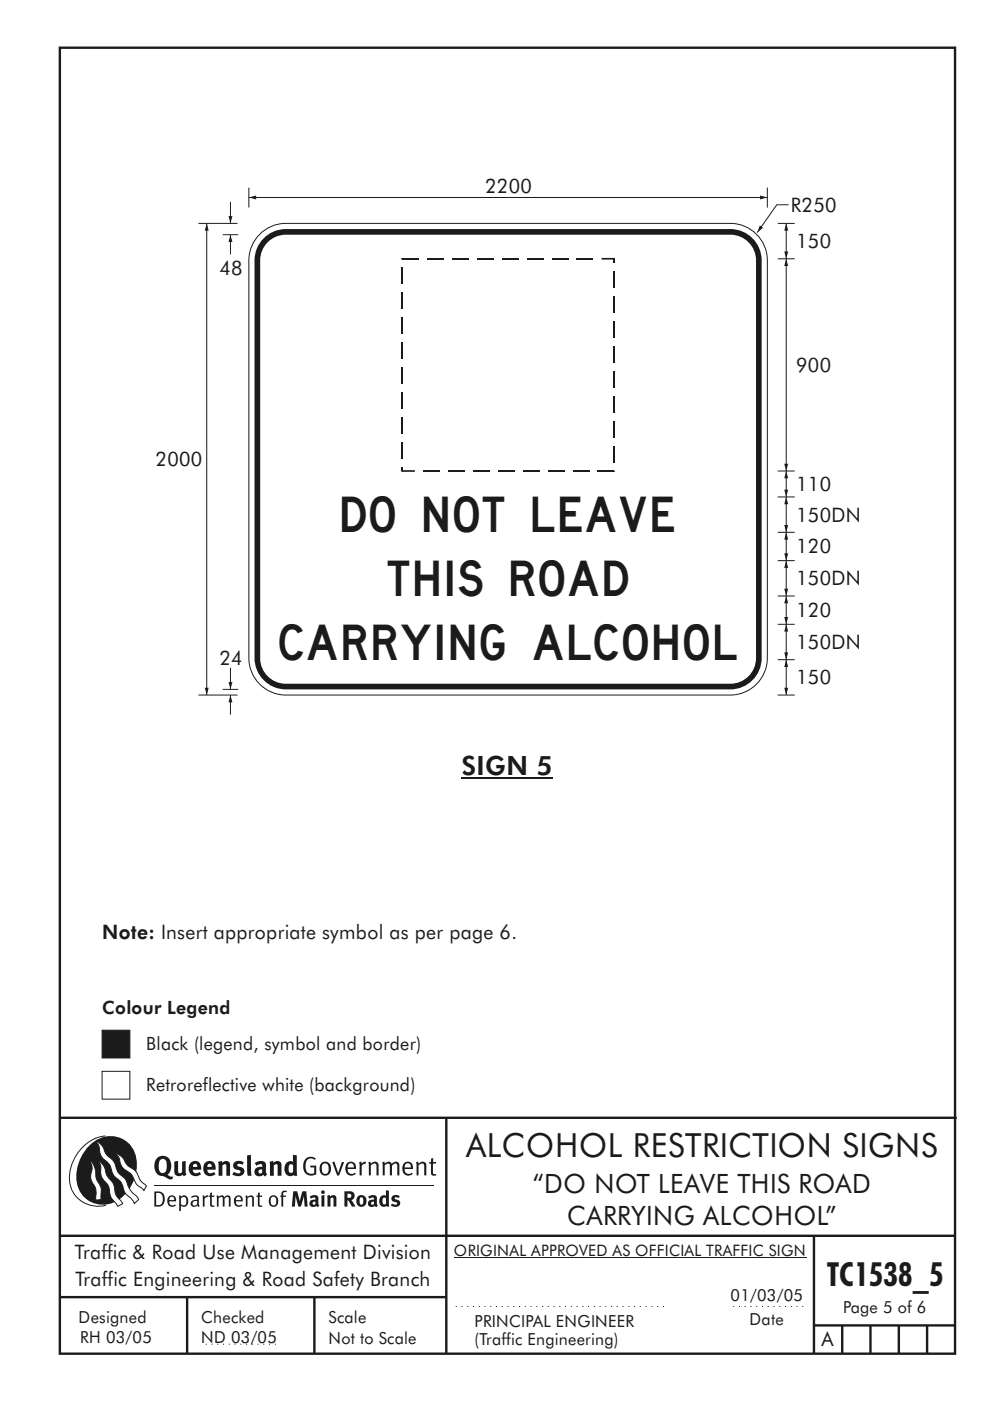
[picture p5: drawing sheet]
<svg xmlns="http://www.w3.org/2000/svg" width="210mm" height="297mm" viewBox="0 0 210 297" stroke-linecap="round" stroke-linejoin="round" font-family="sans-serif">
<g fill="none" stroke="#1f1a17" stroke-width=".51">
<path d="M12.7 10.1h189.9v276.9h-189.9zM12.7 237h190.3M94.7 236.9v50.1M12.7 262h190M12.7 275h82M39.7 275v12M66.7 275v12M172.7 262v25M172.7 281h30M178.7 281v6M184.7 281v6M190.7 281v6"/>
<path d="M196.7 281v6"/>
</g>
<path d="M96.7 277h45M155.6 277h14.9M43.7 285h15" fill="none" stroke="#1f1a17" stroke-width=".21" stroke-dasharray=".2 1" stroke-linecap="butt"/>
<path d="M96.3 266.7h74.7" fill="none" stroke="#1f1a17" stroke-width=".21"/>
<g fill="#1f1a17">
<path d="M64.9 245.6a1.61 1.61 0 0 1 2.1 0l-.2 .3a1.17 1.17 0 0 0-1.4-.2 1.17 1.17 0 0 0-.6 1.3 1.42 1.42 0 0 0 1.2 1.9l.7-.2v-1.2h-.8l-.1-.4h1.3v1.9a1.82 1.82 0 0 1-2.2-.1 1.82 1.82 0 0 1-.6-2.1l.2-.7z" fill-rule="evenodd"/>
<path d="M68.2 246.5a1.77 1.77 0 0 0 .4 2.7 1.39 1.39 0 0 0 1.4-.5 1.39 1.39 0 0 0 .2-1.5 1.19 1.19 0 0 0-2-.7zM68.5 246.8a.83 .83 0 0 1 1 .1 .83 .83 0 0 1 .2 1 .75 .75 0 0 1-.6 1 .75 .75 0 0 1-.8-.8v-.9z" fill-rule="evenodd"/>
<path d="M70.5 246.4l.4-.1 .8 2.4 .8-2.3h.5l-1.1 2.8h-.4z" fill-rule="evenodd"/>
<path d="M73.6 246.7a1.74 1.74 0 0 0 .5 2.5h.9l.5-.3-.2-.3a.89 .89 0 0 1-1.1 .2 .89 .89 0 0 1-.4-.9h1.7a1.15 1.15 0 0 0-.4-1.4 1.15 1.15 0 0 0-1.5 .2zM74 246.9a.67 .67 0 0 1 .8-.2 .67 .67 0 0 1 .3 .8h-1.3z" fill-rule="evenodd"/>
<path d="M76.2 246.4l.4-.1 .1 .4 .5-.4h.5l-.2 .5a.61 .61 0 0 0-.8 .6v1.8h-.4z" fill-rule="evenodd"/>
<path d="M78.1 246.4l.5-.1 .1 .4a.89 .89 0 0 1 .9-.4 .89 .89 0 0 1 .7 .7v2.2h-.4v-2.2l-.1-.2-.3-.1-.8 .4v2.1h-.4z" fill-rule="evenodd"/>
<path d="M81.1 246.4l.4-.1 .1 .4a.83 .83 0 0 1 .8-.4 .83 .83 0 0 1 .7 .5 .86 .86 0 0 1 .9-.5 .86 .86 0 0 1 .7 .7v2.2h-.4l-.1-2.3a.5 .5 0 0 0-.8 0l-.2 .2v2.1h-.5v-2.2l-.4-.3-.7 .4v2.1h-.4z" fill-rule="evenodd"/>
<path d="M85.7 246.7a1.74 1.74 0 0 0 .5 2.5h.9l.5-.3-.2-.3a.89 .89 0 0 1-1.1 .2 .89 .89 0 0 1-.4-.9h1.7a1.15 1.15 0 0 0-.5-1.4 1.15 1.15 0 0 0-1.4 .2zM86 246.9a.67 .67 0 0 1 .9-.2 .67 .67 0 0 1 .3 .8h-1.3z" fill-rule="evenodd"/>
<path d="M88.3 246.4l.4-.1 .1 .4a.89 .89 0 0 1 .9-.4 .89 .89 0 0 1 .8 .7v2.2h-.5v-2.2l-.1-.2-.3-.1-.8 .4v2.1h-.4z" fill-rule="evenodd"/>
<path d="M91.5 245.6l.4-.1v.9h.7l-.2 .3h-.5v2.1l.1 .1h.5l.1 .3a.71 .71 0 0 1-1.2-.6v-1.9h-.3v-.3h.3z" fill-rule="evenodd"/>
<path d="M37 246.3l.8-.2v2a.46 .46 0 0 0 .2 .6 .46 .46 0 0 0 .6-.2v-2.2l.8-.2v2.4l.2 .5-.6 .4-.2-.3a1.03 1.03 0 0 1-1.2 .2 1.03 1.03 0 0 1-.6-1z" fill-rule="evenodd"/>
<path d="M40.4 246.6a1.64 1.64 0 0 0 0 2.3 1.64 1.64 0 0 0 2.3 .1l-.4-.5a.78 .78 0 0 1-.9 .3 .78 .78 0 0 1-.5-.8h1.8a1.37 1.37 0 0 0-.6-1.6 1.37 1.37 0 0 0-1.7 .2zM41.1 246.9a.48 .48 0 0 1 .6-.1 .48 .48 0 0 1 .2 .6h-1z" fill-rule="evenodd"/>
<path d="M43.5 246.6a1.65 1.65 0 0 0-.2 2 1.65 1.65 0 0 0 1.9 .7l.5-.3-.3-.5a.78 .78 0 0 1-.9 .3 .78 .78 0 0 1-.5-.8h1.8a1.37 1.37 0 0 0-.6-1.6 1.37 1.37 0 0 0-1.7 .2zM44.1 246.9a.48 .48 0 0 1 .6-.1 .48 .48 0 0 1 .2 .6h-.9z" fill-rule="evenodd"/>
<path d="M46.3 246.3l.7-.2 .1 .4a.95 .95 0 0 1 1-.3 .95 .95 0 0 1 .7 .8v2.3h-.8v-2.3l-.3-.2-.5 .3v2.2h-.8z" fill-rule="evenodd"/>
<path d="M49.7 246.5a1.73 1.73 0 0 1 2-.1l-.2 .6-.6-.2a.42 .42 0 0 0-.6 .2l.2 .3a1.23 1.23 0 0 1 1.4 1 1.47 1.47 0 0 1-2.3 .9l-.3-.2 .3-.6 .7 .4a.47 .47 0 0 0 .7-.4 .87 .87 0 0 0-1-.5l-.4-.2-.1-.4z" fill-rule="evenodd"/>
<path d="M54.1 246.6l.3 .6 .3-.2a.62 .62 0 0 1 .9 0l.1 .4a1.21 1.21 0 0 0-1.4 .3 1.21 1.21 0 0 0-.1 1.3 1.19 1.19 0 0 0 1.6 .1l.5 .3 .4-.4-.3-.4v-1.4a.96 .96 0 0 0-1.3-1zM55 248l.6-.1v.7a.43 .43 0 0 1-.6 .1 .43 .43 0 0 1 0-.7z" fill-rule="evenodd"/>
<path d="M57.2 246.3l.7-.2 .1 .4a.95 .95 0 0 1 1-.3 .95 .95 0 0 1 .7 .8v2.3h-.8v-2.3l-.2-.2-.6 .3v2.2h-.8z" fill-rule="evenodd"/>
<path d="M62.2 244.8v1.5a1.29 1.29 0 0 0-1.4 .2 1.29 1.29 0 0 0-.5 1.3 1.24 1.24 0 0 0 .6 1.4 1.24 1.24 0 0 0 1.4-.1l.1 .2h.7l-.1-4.3zM61.5 246.9l.4-.1 .3 .2v1.5l-.3 .1a.48 .48 0 0 1-.6-.4 1.52 1.52 0 0 1 .2-1.3z" fill-rule="evenodd"/>
<path d="M52.4 245l.8-.2 .2 4.5h-.8l-.1-.2z" fill-rule="evenodd"/>
</g>
<path d="M22.4 240.8a9 9 0 0 0-7.4 10.9 6.2 6.2 0 0 0 7.5 3.8M32.7 251.4h59.4" fill="none" stroke="#1f1a17" stroke-width=".21"/>
<path d="M19.1 242.7a5.7 5.7 0 0 1 6.5-1.4 5.7 5.7 0 0 1 3.4 5.7 8.6 8.6 0 0 1-6.2 8.3 5.7 5.7 0 0 1-6.5-7 9.9 9.9 0 0 1 2.8-5.6z" fill-rule="evenodd" fill="#1f1a17"/>
<path d="M24.5 244.5a3.1 3.1 0 0 1 2.3 2.2l.7 .7a3.2 3.2 0 0 1 2 2.4l.4 .6 1.2 1.1-.6 .9-.2-.3a3.5 3.5 0 0 1-1.9-2.1 3.8 3.8 0 0 0-2.1-2.1 3.5 3.5 0 0 1-1-2.3zM20.4 241.9a3.4 3.4 0 0 1 1.9 2.5l.7 .8a3.3 3.3 0 0 1 1.7 2.6 4.4 4.4 0 0 0 1.7 2l.3 .3a6.1 6.1 0 0 0 2.5 3.7l.2 .5-.9 .9a6.1 6.1 0 0 0-1.9-2.2l-.4-.8a3.6 3.6 0 0 0-1.9-2.8l-.6-1a3.6 3.6 0 0 0-1.9-2.8 3.7 3.7 0 0 1-.8-2.4zM21 246.1a3.4 3.4 0 0 1 1.5 2.8l.6 .9a3.8 3.8 0 0 1 1.4 3.1l.3 .7 1.2 1.6-1 .6-.5-.8a3.2 3.2 0 0 1-1.3-2.8 4.3 4.3 0 0 0-1.4-2.2 4.7 4.7 0 0 1-.5-2.9zM19.2 246.1a5.1 5.1 0 0 1 1.2 3.7l.3 .7a3.1 3.1 0 0 1 .7 3l.1 .8-1.1 .2-.1-.8a3.5 3.5 0 0 0-.9-3.2 3.6 3.6 0 0 1 .1-2.6z" fill-rule="evenodd" fill="#fff" stroke="#1f1a17" stroke-width=".21"/>
<g fill="#1f1a17">
<path d="M33.4 245.5a2.51 2.51 0 0 0 .4 3.7l.8 .1a2.78 2.78 0 0 0 2 .7l.2-.5h-.6l-.7-.4a2.56 2.56 0 0 0 0-3.8 1.83 1.83 0 0 0-2.1 .2zM34 245.9a.87 .87 0 0 1 1 0 .87 .87 0 0 1 .4 .9v.4a1.17 1.17 0 0 1-.9 1.5l-.3-.1a2.38 2.38 0 0 1-.2-2.7z" fill-rule="evenodd"/>
<path d="M33.1 252.9v2.6a1.12 1.12 0 0 0 1.2-.3 1.12 1.12 0 0 0 .2-1.2l-.1-.5-.3-.4zM32.7 252.6h1.1a1.67 1.67 0 0 1 1.2 1.7 1.67 1.67 0 0 1-1.3 1.5h-1zM36.1 253.9l-.2 .5h1.1a.55 .55 0 0 0-.3-.6 .55 .55 0 0 0-.6 .1zM35.8 253.8a.95 .95 0 0 1 1.2-.2 .95 .95 0 0 1 .4 1.1h-1.5a.72 .72 0 0 0 .4 .8 .72 .72 0 0 0 .9-.2l.1 .3a1.15 1.15 0 0 1-1.5 0 1.15 1.15 0 0 1-.2-1.5zM38.4 254.1v1.2a.7 .7 0 0 0 .9 .1 .7 .7 0 0 0 .2-.9 .61 .61 0 0 0-.4-.7 .61 .61 0 0 0-.7 .3zM38 253.5l.3-.1 .1 .4a.95 .95 0 0 1 1.2-.2 .95 .95 0 0 1 .3 1.2 .92 .92 0 0 1-.5 1 .92 .92 0 0 1-1-.2v1.1l-.4 .1zM40.9 254.8a.5 .5 0 0 0 .2 .8 .5 .5 0 0 0 .7-.4v-.6zM40.5 253.7a1 1 0 0 1 1.7 .3v1.4l.2 .2-.2 .3-.3-.3a.78 .78 0 0 1-1.4-.1 .78 .78 0 0 1 .8-1.1h.5a.58 .58 0 0 0-.3-.7 .58 .58 0 0 0-.7 .3zM43 253.5l.3-.1 .1 .4 .3-.3 .5-.1-.2 .4a.52 .52 0 0 0-.6 .6v1.4h-.4zM44.6 252.9l.4-.1-.1 .7h.6l-.1 .3h-.5v1.5a.35 .35 0 0 0 .6 .3v.2a.57 .57 0 0 1-.6 .1 .57 .57 0 0 1-.3-.5v-1.6h-.3v-.3h.3zM45.9 253.5l.4-.1 .1 .4 .2-.2a.64 .64 0 0 1 1 .2 .7 .7 0 0 1 .8-.4 .7 .7 0 0 1 .5 .7v1.7h-.3v-1.7l-.3-.3-.7 .3v1.7h-.3v-1.6a.38 .38 0 0 0-.3-.5 .38 .38 0 0 0-.5 .2l-.1 .2v1.7h-.4zM50.2 253.9l-.2 .5h1.1a.55 .55 0 0 0-.2-.6 .55 .55 0 0 0-.7 .1zM49.9 253.8a.95 .95 0 0 1 1.2-.2 .95 .95 0 0 1 .4 1.1h-1.5a.72 .72 0 0 0 .4 .8 .72 .72 0 0 0 .9-.2l.1 .3a1.15 1.15 0 0 1-1.5 0 1.15 1.15 0 0 1-.2-1.5zM52.1 253.5l.3-.1 .1 .4a.72 .72 0 0 1 .8-.4 .72 .72 0 0 1 .6 .7v1.7h-.4v-1.6a.45 .45 0 0 0-.3-.5 .45 .45 0 0 0-.5 .3l-.2 .1v1.7h-.3zM54.7 252.9l.4-.1v.7h.6l-.1 .3h-.5v1.5a.35 .35 0 0 0 .5 .3v.2a.57 .57 0 0 1-.6 .1 .57 .57 0 0 1-.3-.5v-1.6h-.3v-.3h.3zM57.6 253.9l-.2 .7a.65 .65 0 0 0 .3 .8 .65 .65 0 0 0 .8-.2l.1-.1a.93 .93 0 0 0-.7-1.4zM57.3 253.7a1.12 1.12 0 0 1 1.4 .1 1.12 1.12 0 0 1 .3 1.4 1.01 1.01 0 0 1-1.3 .6 1.01 1.01 0 0 1-.7-1.2zM59.9 252.6l.5-.2 .5 .2-.1 .2-.4-.1-.3 .2v.6h.6l-.1 .3h-.5v2h-.4v-2h-.2v-.3h.2zM62.2 252.6l-.3 3.2h.7l.1-2.3 .6 2.3h.6l.6-2.3 .1 2.3h.7l-.3-3.2h-.9l-.5 2.1-.5-2.1zM65.7 253.7l.3 .5a.51 .51 0 0 1 .5-.4 .51 .51 0 0 1 .4 .4v.1a.88 .88 0 0 0-1.1 .4 .88 .88 0 0 0 .2 1.1 .9 .9 0 0 0 1.1-.2l.3 .3 .4-.3-.2-.3v-1.1a.87 .87 0 0 0-.5-.8 .87 .87 0 0 0-1 .1zM66.4 254.8h.5v.5l-.1 .1h-.3l-.2-.1zM68.2 253.5v2.3h.6v-2.4zM68.1 252.8a.4 .4 0 0 0 .8 0 .4 .4 0 0 0-.8 0zM69.4 253.5l.1 2.3h.6v-1.7a.33 .33 0 0 1 .4-.2 .33 .33 0 0 1 .3 .4v1.5h.6v-1.7a.75 .75 0 0 0-.6-.7 .75 .75 0 0 0-.8 .3v-.3zM73.1 252.6v3.2h.6v-1.3l.3 .2 .7 1.1h.7l-.9-1.4a.94 .94 0 0 0 .7-1 .94 .94 0 0 0-.9-.8zM73.7 253.1a.51 .51 0 0 1 .8 .1 .51 .51 0 0 1-.2 .7l-.6 .1zM75.9 253.7a1.19 1.19 0 0 0-.1 1.7 1.19 1.19 0 0 0 1.8 0 1.19 1.19 0 0 0-.1-1.6 1.19 1.19 0 0 0-1.6-.1zM76.5 253.9l.2-.1a.99 .99 0 0 1 0 1.6 1.06 1.06 0 0 1-.2-1.5zM78.1 253.7l.3 .5a.51 .51 0 0 1 .5-.4 .51 .51 0 0 1 .5 .4v.1a.88 .88 0 0 0-1.2 .4 .88 .88 0 0 0 .2 1.1 .9 .9 0 0 0 1.1-.2l.3 .3 .4-.3-.2-.3v-1.1a.87 .87 0 0 0-.5-.8 .87 .87 0 0 0-1 .1zM78.9 254.8h.4v.5l-.1 .1h-.3l-.1-.1zM81.9 252.4v1.1a1.2 1.2 0 0 0-1.4 .6 1.2 1.2 0 0 0 .2 1.4l.5 .4 .8-.2v.1h.6l-.1-3.3zM81.4 253.9l.5 .2-.1 1.2a.46 .46 0 0 1-.5-.1 .46 .46 0 0 1-.1-.5zM83.3 253.6a.79 .79 0 0 0-.1 .9 .79 .79 0 0 0 .9 .4 .33 .33 0 0 1 0 .5 .33 .33 0 0 1-.5 0l-.4-.2-.3 .4a1.15 1.15 0 0 0 1.2 .3 1.15 1.15 0 0 0 .8-1 1.49 1.49 0 0 0-1.2-.8 .4 .4 0 0 1 .3-.3 .4 .4 0 0 1 .4 .1l.2 .1 .2-.4a1.47 1.47 0 0 0-1.5 0z" fill-rule="evenodd"/>
</g>
<path d="M98 164.9h19.4" fill="none" stroke="#1f1a17" stroke-width=".26"/>
<path d="M55.1 49.7a7.8 7.8 0 0 1 5.5-2.3h94.4a7.8 7.8 0 0 1 7.8 7.8v84.3a7.8 7.8 0 0 1-7.8 7.9h-94.4a7.8 7.8 0 0 1-7.8-7.9v-84.3a7.8 7.8 0 0 1 2.3-5.5z" fill-rule="evenodd" fill="#fff" stroke="#1f1a17" stroke-width=".21"/>
<path d="M56.3 50.2a6.6 6.6 0 0 1 4.3-1.6h94.4a6.6 6.6 0 0 1 6.6 6.6v84.3a6.6 6.6 0 0 1-6.6 6.7h-94.4a6.6 6.6 0 0 1-6.6-6.7v-84.3a6.6 6.6 0 0 1 2.3-5z" fill-rule="evenodd" fill="#1f1a17"/>
<path d="M56.8 51.4a5.4 5.4 0 0 1 3.8-1.6h94.4a5.4 5.4 0 0 1 5.4 5.4v84.3a5.4 5.4 0 0 1-5.4 5.5h-94.4a5.4 5.4 0 0 1-5.4-5.5v-84.3a5.4 5.4 0 0 1 1.6-3.8z" fill-rule="evenodd" fill="#fff"/>
<path d="M52.8 41.9h110" fill="none" stroke="#1f1a17" stroke-width=".21"/>
<g fill="#1f1a17">
<path d="M161.3 41.5l1.5 .4-1.5 .4 1.5-.4-1.5 .4z" fill-rule="evenodd"/>
<path d="M52.8 41.9l1.5-.4v.8z" fill-rule="evenodd"/>
</g>
<path d="M52.8 39.8v4.2M162.8 39.8v4.2" fill="none" stroke="#1f1a17" stroke-width=".21"/>
<path d="M85.3 54.9h3.5M90.6 54.9h3.5M95.9 54.9h3.5M101.2 54.9h3.5M106.5 54.9h3.5M111.8 54.9h3.5M117 54.9h3.6M122.3 54.9h3.6" fill="none" stroke="#1f1a17" stroke-width=".35"/>
<g fill="#1f1a17">
<path d="M127.6 54.7h2.7l.2 .2-.2-.2h.2l-.2 .3h-2.7z"/>
<path d="M130.1 54.9h.4v.8h-.4z"/>
</g>
<path d="M130.3 57.5v3.5M130.3 62.8v3.5M130.3 68.1v3.5M130.3 73.4v3.5M130.3 78.7v3.5M130.3 83.9v3.6M130.3 89.2v3.6M130.3 94.5v3.6" fill="none" stroke="#1f1a17" stroke-width=".35"/>
<path d="M130.1 99.8h.4l-.2 .2 .2-.1v.1z" fill="#1f1a17"/>
<path d="M89.8 99.9h3.5M95.1 99.9h3.5M100.4 99.9h3.5M105.7 99.9h3.5M110.9 99.9h3.6M116.2 99.9h3.6M121.5 99.9h3.6M126.8 99.9h3.5" fill="none" stroke="#1f1a17" stroke-width=".35"/>
<g fill="#1f1a17">
<path d="M85.1 99.9l.2-.2h2.7v.3h-2.7l-.2-.1 .2 .1h-.2z"/>
<path d="M85.1 99.1h.4v.8h-.4z"/>
</g>
<path d="M85.3 56.7v3.5M85.3 62v3.5M85.3 67.3v3.5M85.3 72.6v3.5M85.3 77.9v3.5M85.3 83.2v3.5M85.3 88.5v3.5M85.3 93.8v3.5" fill="none" stroke="#1f1a17" stroke-width=".35"/>
<path d="M85.1 54.7h.2l.2 .3h-.4l.2-.3-.2 .2z" fill="#1f1a17"/>
<path d="M167.3 43.4h-2.5l-4.1 5.9M165 139.9h3.6" fill="none" stroke="#1f1a17" stroke-width=".21"/>
<path d="M161.2 47.8l.7 .5-1.2 1 1.2-1-1.2 1z" fill-rule="evenodd" fill="#1f1a17"/>
<path d="M48.9 141.6v4.6" fill="none" stroke="#1f1a17" stroke-width=".21"/>
<path d="M48.5 144.6h.8l-.4 1.6 .4-1.6-.4 1.6z" fill-rule="evenodd" fill="#1f1a17"/>
<path d="M48.9 147.4v4.1" fill="none" stroke="#1f1a17" stroke-width=".21"/>
<path d="M48.9 147.4l.4 1.5h-.8z" fill-rule="evenodd" fill="#1f1a17"/>
<path d="M43.9 47.4v100M42.1 147.4h8.3M47.2 146.2h3.3" fill="none" stroke="#1f1a17" stroke-width=".21"/>
<g fill="#1f1a17">
<path d="M43.4 145.8h.9l-.4 1.6z" fill-rule="evenodd"/>
<path d="M43.9 47.4l.4 1.5h-.9z" fill-rule="evenodd"/>
</g>
<path d="M166.8 132.4v7.5" fill="none" stroke="#1f1a17" stroke-width=".21"/>
<g fill="#1f1a17">
<path d="M166.4 138.3h.8l-.4 1.6z" fill-rule="evenodd"/>
<path d="M166.8 132.4l.4 1.5h-.8z" fill-rule="evenodd"/>
</g>
<path d="M166.8 126.4v6" fill="none" stroke="#1f1a17" stroke-width=".21"/>
<g fill="#1f1a17">
<path d="M166.4 130.8h.8l-.4 1.6z" fill-rule="evenodd"/>
<path d="M166.8 126.4l.4 1.5h-.8z" fill-rule="evenodd"/>
</g>
<path d="M166.8 118.9v7.5M165 132.4h3.6M165 126.4h3.6" fill="none" stroke="#1f1a17" stroke-width=".21"/>
<g fill="#1f1a17">
<path d="M166.4 124.8h.8l-.4 1.6z" fill-rule="evenodd"/>
<path d="M166.8 118.9l.4 1.5h-.8z" fill-rule="evenodd"/>
</g>
<path d="M165 118.9h3.6M166.8 139.9v7.5" fill="none" stroke="#1f1a17" stroke-width=".21"/>
<g fill="#1f1a17">
<path d="M166.4 145.8h.8l-.4 1.6z" fill-rule="evenodd"/>
<path d="M166.8 139.9l.4 1.5h-.8z" fill-rule="evenodd"/>
</g>
<path d="M166.8 54.9v45M165 147.4h3.6" fill="none" stroke="#1f1a17" stroke-width=".21"/>
<g fill="#1f1a17">
<path d="M166.4 98.3h.8l-.4 1.6z" fill-rule="evenodd"/>
<path d="M166.8 54.9l.4 1.5h-.8z" fill-rule="evenodd"/>
</g>
<path d="M42.1 47.4h8.3M48.9 42.8v4.6M165 99.9h3.6" fill="none" stroke="#1f1a17" stroke-width=".21"/>
<path d="M48.5 45.8h.8l-.4 1.6 .4-1.6-.4 1.6z" fill-rule="evenodd" fill="#1f1a17"/>
<path d="M48.9 49.8v4.1" fill="none" stroke="#1f1a17" stroke-width=".21"/>
<path d="M48.9 49.8l.4 1.5h-.8z" fill-rule="evenodd" fill="#1f1a17"/>
<path d="M47.2 49.8h3.3M166.8 112.9v6" fill="none" stroke="#1f1a17" stroke-width=".21"/>
<g fill="#1f1a17">
<path d="M166.4 117.3h.8l-.4 1.6z" fill-rule="evenodd"/>
<path d="M166.8 112.9l.4 1.5h-.8z" fill-rule="evenodd"/>
</g>
<path d="M165 112.9h3.6M166.8 105.4v7.5" fill="none" stroke="#1f1a17" stroke-width=".21"/>
<g fill="#1f1a17">
<path d="M166.4 111.3h.8l-.4 1.6z" fill-rule="evenodd"/>
<path d="M166.8 105.4l.4 1.5h-.8z" fill-rule="evenodd"/>
</g>
<path d="M166.8 99.9v5.5M165 105.4h3.6" fill="none" stroke="#1f1a17" stroke-width=".21"/>
<g fill="#1f1a17">
<path d="M166.4 103.8h.8l-.4 1.6z" fill-rule="evenodd"/>
<path d="M166.8 99.9l.4 1.5h-.8z" fill-rule="evenodd"/>
</g>
<path d="M165 47.4h3.6M166.8 47.4v7.5" fill="none" stroke="#1f1a17" stroke-width=".21"/>
<g fill="#1f1a17">
<path d="M166.4 53.3h.8l-.4 1.6z" fill-rule="evenodd"/>
<path d="M166.8 47.4l.4 1.5h-.8z" fill-rule="evenodd"/>
</g>
<path d="M165 54.9h3.6" fill="none" stroke="#1f1a17" stroke-width=".21"/>
<path d="M21.7 227.1h5.9v5.9h-5.9z" fill-rule="evenodd" fill="#fff" stroke="#1f1a17" stroke-width=".21"/>
<path d="M21.7 218.4h5.9v5.9h-5.9z" fill-rule="evenodd" fill="#1f1a17" stroke="#1f1a17" stroke-width=".21"/>
<g font-size="7.5" fill="#1f1a17">
<text x="72.6" y="112.9">DO NOT LEAVE</text>
<text x="82.3" y="126.4">THIS ROAD</text>
<text x="59.3" y="139.9">CARRYING ALCOHOL</text>
</g>
<g font-size="7.1" fill="#1f1a17">
<text x="98.9" y="245.4">ALCOHOL RESTRICTION SIGNS</text>
<text x="175.4" y="272.6">TC1538_5</text>
</g>
<g font-size="5.6" fill="#1f1a17">
<text x="98" y="164.3">SIGN 5</text>
<text x="113" y="253">“DO NOT LEAVE THIS ROAD</text>
<text x="120.3" y="259.8">CARRYING ALCOHOL”</text>
</g>
<g font-size="4.2" fill="#1f1a17">
<text x="102.9" y="40.8">2200</text>
<text x="167.8" y="44.9">R250</text>
<text x="168.9" y="52.6">150</text>
<text x="46.5" y="58.3">48</text>
<text x="168.9" y="78.8">900</text>
<text x="33" y="98.9">2000</text>
<text x="168.9" y="104.1">110</text>
<text x="168.9" y="110.6">150DN</text>
<text x="168.9" y="117.4">120</text>
<text x="168.9" y="124.1">150DN</text>
<text x="168.9" y="130.9">120</text>
<text x="168.9" y="137.6">150DN</text>
<text x="46.6" y="141">24</text>
<text x="168.9" y="145.1">150</text>
<text x="21.7" y="199.1">Note: Insert appropriate symbol as per page 6.</text>
<text x="15.9" y="267">Traffic &amp; Road Use Management Division</text>
<text x="16" y="272.6">Traffic Engineering &amp; Road Safety Branch</text>
<text x="174.3" y="285.4">A</text>
</g>
<g font-size="3.9" fill="#1f1a17">
<text x="21.7" y="215.1">Colour Legend</text>
<text x="31" y="222.6">Black (legend, symbol and border)</text>
<text x="31" y="231.3">Retroreflective white (background)</text>
</g>
<g font-size="3.5" fill="#1f1a17">
<text x="155" y="275.9">01/03/05</text>
<text x="16.7" y="280.5">Designed</text>
<text x="42.7" y="280.5">Checked</text>
<text x="69.7" y="280.5">Scale</text>
<text x="100.7" y="281.4">PRINCIPAL ENGINEER</text>
<text x="159" y="281">Date</text>
<text x="178.9" y="278.5">Page 5 of 6</text>
<text x="17" y="284.8">RH 03/05</text>
<text x="42.7" y="284.8">ND 03/05</text>
<text x="69.7" y="285">Not to Scale</text>
<text x="100.7" y="285.1">(Traffic Engineering)</text>
</g>
<text font-size="3.4" fill="#1f1a17" x="96.3" y="266.3">ORIGINAL APPROVED AS OFFICIAL TRAFFIC SIGN</text>
</svg>
